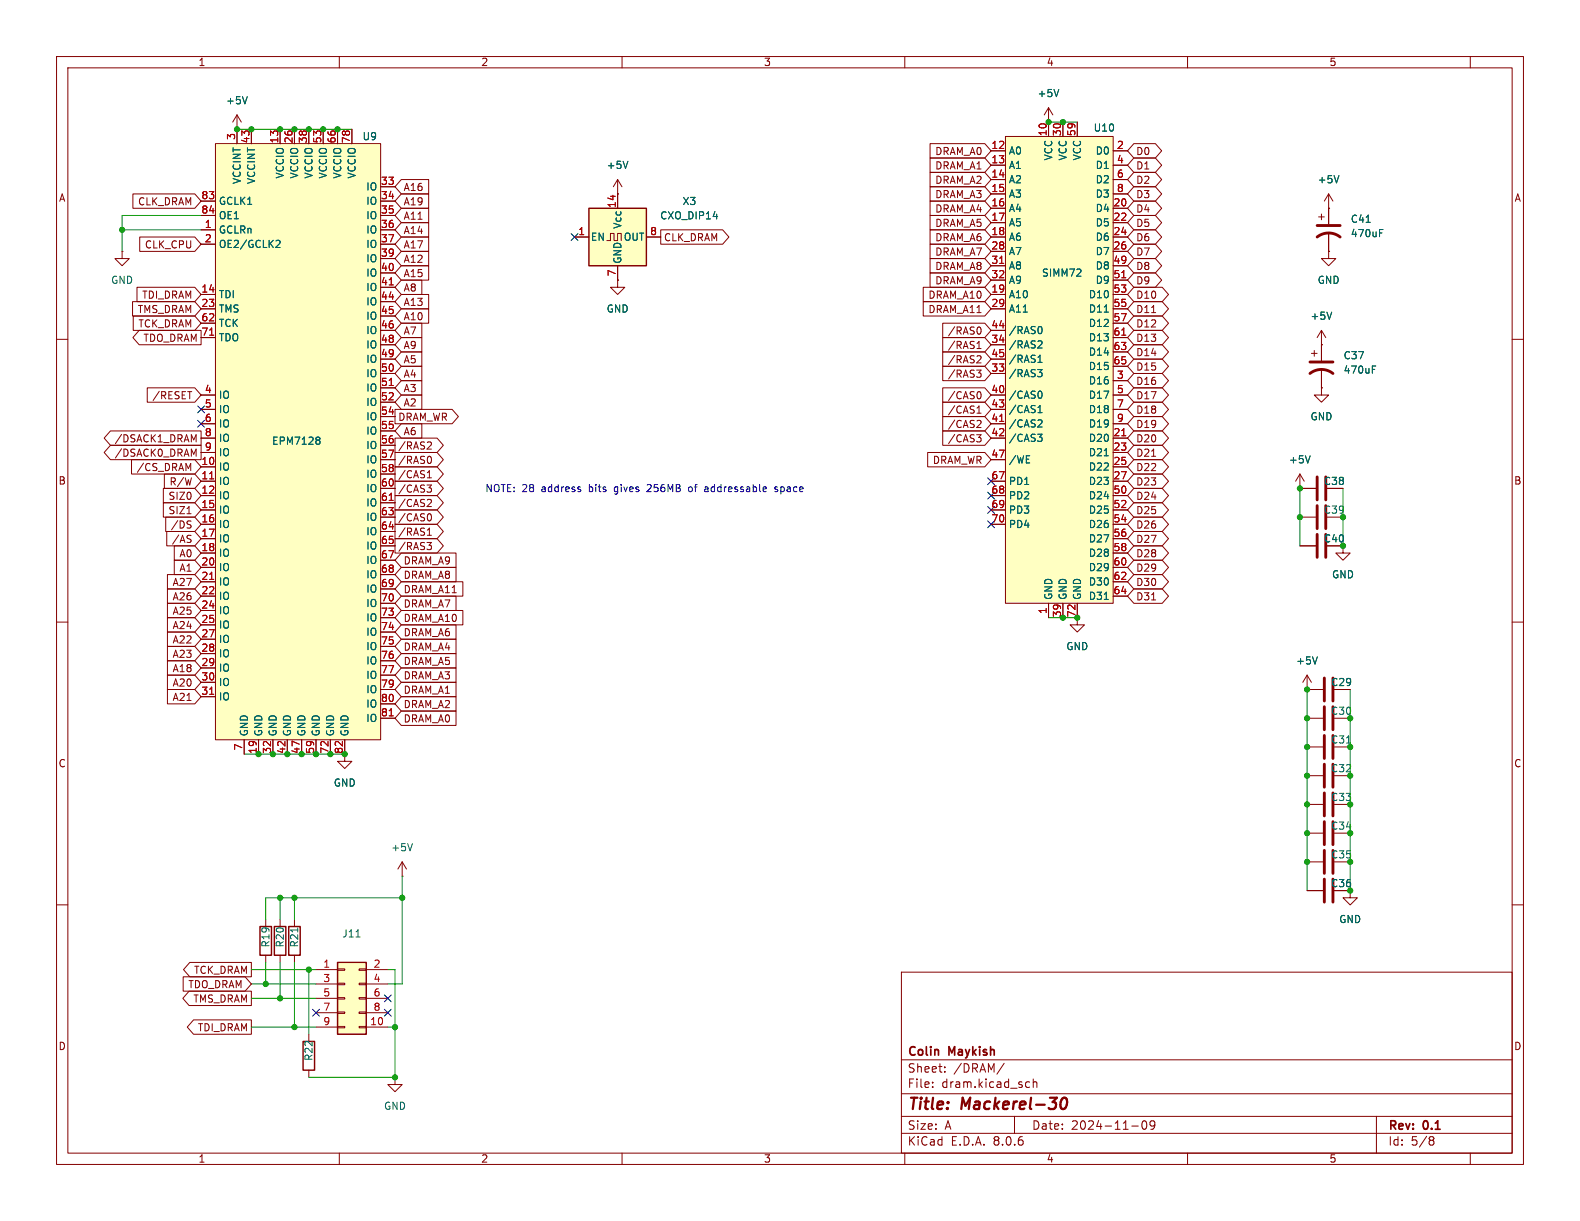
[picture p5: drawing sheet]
<svg xmlns="http://www.w3.org/2000/svg" width="279mm" height="216mm" viewBox="0 0 279 216" stroke-linecap="round" stroke-linejoin="round" font-family="sans-serif">
<g fill="none" stroke="#840000" stroke-width=".18">
<path d="M10 10h259.4v195.9h-259.4zM12 12h255.4v191.9h-255.4zM60 10v2M110 10v2M160 10v2M210 10v2M260 10v2M41.9 22.9h.1M41.9 20.3l-.8 1.3M41.9 20.3v2.6M41.9 20.3l.8 1.3M10 60h2"/>
<path d="M267.4 60h2M10 110h2M267.4 110h2M61 133.4v1.2h1.2l-1.2 1.3-1.3-1.3h1.3M10 160h2M231.1 147.3h2.8M231.1 142.2h2.8M267.4 160h2M47 162.6v1.2M47 168.9v1.3M49.5 162.6v1.2M49.5 168.9v1.3"/>
<path d="M159.4 171.9h108v32h-108zM54.6 182.9v1.3M54.6 189.2v1.3M159.4 197.4h108M159.4 193.4h108M159.4 187.4h108M164.9 192.1v.2M164.9 191.4v.1M167.1 189.4v.2M167.1 188.7v.1M177.6 188l-1.3 1.9M179.4 197.4v3"/>
<path d="M181.6 191.3l.5 .1M182.1 192.2l-.5 .1M182.7 191.4l.2-.1 .4 .1 .1 .9M182.7 190.8v1.5M200.1 199.1h1.2M202.1 198.3l.2-.1a.81 .81 0 0 1 .6 .6 .81 .81 0 0 1-.3 .8l-.2 .1a.81 .81 0 0 1-.3-1.4zM204.2 198.8l-.3 .3h-.3l-.2-.3 .1-.5 .4-.1 .2 .1a.99 .99 0 0 1-.3 1.4h-.3M243.4 197.4v6.5M60 203.9v2M110 203.9v2M159.4 200.4h108M160 203.9v2"/>
<path d="M210 203.9v2M253 201h.3l.3 .3-.3 .3M253 201.6h.3M253.3 201.6l.2 .2 .1 .4-.3 .3h-.3M260 203.9v2"/>
</g>
<path d="M187.8 194.3a.46 .46 0 0 1 .5-.2 .46 .46 0 0 1 .4 .4 1.15 1.15 0 0 1-.8 1.6l-.2-.1a1.54 1.54 0 0 1 .1-1.7z" fill="none" stroke="#840000" stroke-width=".4"/>
<path d="M234.2 140.2v4.1M234.2 145.3v4.1M235.7 140.2v4.1M235.7 145.3v4.1" fill="none" stroke="#840000" stroke-width=".51"/>
<path d="M46 163.8h2v5.1h-2zM48.5 163.8h2v5.1h-2zM53.6 184.2h2v5h-2z" fill="none" stroke="#840000" stroke-width=".25"/>
<path d="M43.7 17.1l-.4 1.3" fill="none" stroke="#006464" stroke-width=".18"/>
<path d="M59.7 170.2h5.1v12.7h-5.1z" fill="#ffffc2"/>
<g fill="none" stroke="#840000" stroke-width=".18">
<path d="M231.1 127h2.8M231.1 132.1h2.8M231.1 137.2h2.8M231.1 152.4h2.8M231.1 157.5h2.8M238.8 157.5v1.3h1.2l-1.2 1.2-1.3-1.2h1.3M52.1 162.6v1.2M52.1 168.9v1.3M55.9 171.5h3.8M55.9 174h3.8M55.9 176.5h3.8M55.9 179.1h3.8"/>
<path d="M59.7 178.9h1.3v.3h-1.3zM59.7 176.4h1.3v.3h-1.3zM59.7 173.9h1.3v.2h-1.3zM59.7 171.3h1.3v.3h-1.3zM63.5 178.9h1.3v.3h-1.3zM63.5 176.4h1.3v.3h-1.3zM63.5 173.9h1.3v.2h-1.3zM63.5 171.3h1.3v.3h-1.3zM64.8 171.5h3.8M64.8 174h3.8M64.8 176.5h3.8M64.8 179.1h3.8"/>
<path d="M55.9 181.6h3.8M59.7 181.5h1.3v.2h-1.3zM63.5 181.5h1.3v.2h-1.3zM64.8 181.6h3.8M69.8 190.5v1.3h1.3l-1.3 1.2-1.2-1.2h1.2M69.8 190.5h.1"/>
</g>
<path d="M51.1 163.8h2v5.1h-2zM59.7 170.2h5.1v12.7h-5.1z" fill="none" stroke="#840000" stroke-width=".25"/>
<path d="M238.1 131.4h.7M52.6 164.1v.7M63 165.7h.7" fill="none" stroke="#006464" stroke-width=".18"/>
<path d="M234.2 125v4M234.2 130v4.1M234.2 135.1v4.1M235.7 125v4M235.7 130v4.1M235.7 135.1v4.1M234.2 150.4v4M234.2 155.4v4.1M235.7 150.4v4M235.7 155.4v4.1" fill="none" stroke="#840000" stroke-width=".51"/>
<path d="M177.8 24.1h19v82.6h-19z" fill="#ffffc2"/>
<g fill="none" stroke="#840000" stroke-width=".18">
<path d="M175.3 26.7h2.5M175.3 29.2h2.5M175.3 31.8h2.5M175.3 34.3h2.5M175.3 36.8h2.5M175.3 39.4h2.5M177.8 24.1h19v82.6h-19zM185.4 21.6v2.5M188 21.6v2.5M190.5 21.6v2.5M196.8 26.7h2.6M196.8 29.2h2.6"/>
<path d="M196.8 31.8h2.6M196.8 34.3h2.6M196.8 36.8h2.6M196.8 39.4h2.6M233.2 38.4h1M233.7 37.8v1.1M234.9 36.8h.1M234.9 34.3v5.3M234.9 34.3l-.7 1.3M234.9 34.3l.8 1.3M21.6 44.5v1.2h1.3l-1.3 1.3-1.3-1.3h1.3M21.6 44.5h.1"/>
<path d="M109.2 49.5v1.3h1.3l-1.3 1.3-1.3-1.3h1.3M109.2 49.5h.1M175.3 41.9h2.5M175.3 52.1h2.5M175.3 44.5h2.5M175.3 54.6h2.5M175.3 47h2.5M175.3 49.5h2.5M175.3 58.4h2.5M196.8 41.9h2.6M196.8 52.1h2.6M196.8 44.5h2.6"/>
<path d="M196.8 54.6h2.6M196.8 47h2.6M196.8 49.5h2.6M196.8 57.2h2.6M196.8 59.7h2.6M233.7 58.4v5.4M233.7 58.4l-.8 1.3M233.7 58.4l.7 1.3M234.9 44.5v1.2h1.3l-1.3 1.3-1.2-1.3h1.2M234.9 44.5h.1M234.9 41.1v3.4M175.3 77.5h2.5"/>
<path d="M175.3 66h2.5M175.3 61h2.5M175.3 69.9h2.5M175.3 74.9h2.5M175.3 72.4h2.5M175.3 63.5h2.5M196.8 77.5h2.6M196.8 67.3h2.6M196.8 69.9h2.6M196.8 74.9h2.6M196.8 72.4h2.6M196.8 62.2h2.6"/>
<path d="M196.8 64.8h2.6M231.9 62.5h1M232.4 62v1M233.7 61h.1M233.7 68.6v1.3h1.2l-1.2 1.2-1.3-1.2h1.3M233.7 68.6h.1M233.7 65.3v3.3M175.3 85.1h2.5M175.3 81.3h2.5M175.3 87.6h2.5M175.3 90.2h2.5M175.3 92.7h2.5"/>
<path d="M196.8 80h2.6M196.8 82.6h2.6M196.8 85.1h2.6M196.8 87.6h2.6M196.8 90.2h2.6M196.8 92.7h2.6M196.8 95.3h2.6M196.8 97.8h2.6M229.9 86.4h.1M229.9 83.8l-.8 1.3M229.9 83.8v2.6M229.9 83.8l.7 1.3"/>
<path d="M229.9 91.4h2.8M229.9 86.4h2.8M229.9 96.5h2.8M237.5 96.5v1.3h1.3l-1.3 1.3-1.3-1.3h1.3M185.4 106.7v2.5M188 106.7v2.5M190.5 106.7v3.8h1.3l-1.3 1.3-1.3-1.3h1.3M196.8 100.3h2.6M196.8 102.9h2.6M196.8 105.4h2.6M231.1 119.4l-.7 1.3M231.1 119.4v2.5"/>
<path d="M231.1 119.4l.8 1.3M231.1 121.9h.1M231.1 121.9h2.8M71.1 154.9h.1M71.1 152.4l-.7 1.3M71.1 152.4v2.5M71.1 152.4l.8 1.3"/>
</g>
<path d="M176.8 46.6h.7M198.4 49.1h.7M198.4 59.3h.7M176.8 74.5h.7M198.4 77.1h.7" fill="none" stroke="#a90000" stroke-width=".18"/>
<g fill="none" stroke="#006464" stroke-width=".18">
<path d="M236.8 31.1l-.5 1.2M241.6 39.3h.7M183.9 57.7a.68 .68 0 0 1 .4 .7 .68 .68 0 0 1-.4 .6M195.3 55.2h.7M235.5 55.2l-.4 1.3M244 41.2h.4M244 40.6h.6M183.5 65.3h.8l-.4 .5 .3 .2 .1 .4-.3 .2h-.3M183.5 76.8h.8l-.4 .5 .3 .1 .1 .4-.3 .2h-.3M183.5 73h.8M183.5 64.1h.8M183.7 63.1l.2-.3v1.3"/>
<path d="M183.7 72l.2-.3v1.3M183.7 60.3h.5l.1 .3-.8 .9h.8M183.7 74.2l.5 .1 .1 .3-.8 .9h.8M183.9 69.2a.68 .68 0 0 1 .4 .6 .68 .68 0 0 1-.4 .6M242.7 65.3h.4M242.7 64.7h.6M195.3 80.6h.7M231.7 80.6l-.4 1.3M195.3 106h.7M233 116.1l-.5 1.3M72.9 149.2l-.4 1.2"/>
</g>
<path d="M232.9 39.9h4.1M232.9 41.9a3.3 3.3 0 0 1 4.1 0M231.6 66a3.3 3.3 0 0 1 4.1 0M231.6 64h4.1M232.9 84.3v4.1M232.9 89.4v4.1M232.9 94.5v4.1M234.4 84.3v4.1M234.4 89.4v4.1M234.4 94.5v4.1M234.2 119.9v4.1M235.7 119.9v4.1" fill="none" stroke="#840000" stroke-width=".51"/>
<path d="M38.1 25.4h29.2v105.4h-29.2z" fill="#ffffc2"/>
<g fill="none" stroke="#840000" stroke-width=".18">
<path d="M185.4 19.1l-.7 1.2M185.4 19.1v2.5M185.4 19.1l.8 1.2M35.6 35.6h2.5M35.6 38.1h2.5M38.1 25.4h29.2v105.4h-29.2zM41.9 22.9v2.5M44.4 22.9v2.5M49.5 22.9v2.5M52.1 22.9v2.5M54.6 22.9v2.5M57.1 22.9v2.5"/>
<path d="M59.7 22.9v2.5M62.2 22.9v2.5M67.3 33h2.5M67.3 35.6h2.5M67.3 38.1h2.5M109.2 34.3h.1M109.2 31.8l-.7 1.2M109.2 31.8v2.5M109.2 31.8l.8 1.2M185.4 21.6h.1M35.6 40.6h2.5M35.6 52.1h2.5"/>
<path d="M35.6 43.2h2.5M35.6 54.6h2.5M35.6 57.2h2.5M35.6 59.7h2.5M67.3 40.6h2.5M67.3 43.2h2.5M67.3 45.7h2.5M67.3 48.3h2.5M67.3 50.8h2.5M67.3 53.3h2.5M67.3 55.9h2.5M67.3 58.4h2.5"/>
<path d="M35.6 69.9h2.5M35.6 72.4h2.5M35.6 74.9h2.5M35.6 77.5h2.5M67.3 61h2.5M67.3 63.5h2.5M67.3 66h2.5M67.3 68.6h2.5M67.3 71.1h2.5M67.3 73.7h2.5M67.3 76.2h2.5M67.3 78.7h2.5"/>
<path d="M35.6 82.6h2.5M35.6 85.1h2.5M35.6 87.6h2.5M35.6 90.2h2.5M35.6 92.7h2.5M35.6 95.3h2.5M35.6 97.8h2.5M35.6 80h2.5M67.3 81.3h2.5M67.3 83.8h2.5M67.3 86.4h2.5M67.3 88.9h2.5"/>
<path d="M67.3 91.4h2.5M67.3 94h2.5M67.3 96.5h2.5M67.3 99.1h2.5M35.6 100.3h2.5M35.6 102.9h2.5M35.6 105.4h2.5M35.6 108h2.5M35.6 110.5h2.5M35.6 113h2.5M35.6 115.6h2.5M35.6 118.1h2.5"/>
<path d="M67.3 101.6h2.5M67.3 104.1h2.5M67.3 106.7h2.5M67.3 109.2h2.5M67.3 111.8h2.5M67.3 114.3h2.5M67.3 116.8h2.5M67.3 119.4h2.5M35.6 120.7h2.5M35.6 123.2h2.5M43.2 130.8v2.6M45.7 130.8v2.6"/>
<path d="M48.3 130.8v2.6M50.8 130.8v2.6M53.3 130.8v2.6M55.9 130.8v2.6M58.4 130.8v2.6M61 130.8v2.6M67.3 121.9h2.5M67.3 124.5h2.5M67.3 127h2.5"/>
</g>
<path d="M37.1 59.3h.7M68.8 50.4h.7M68.8 68.2h.7M37.1 84.7h.7M68.8 88.5h.7M37.1 102.5h.7M37.1 122.8h.7M68.8 126.6h.7" fill="none" stroke="#a90000" stroke-width=".18"/>
<path d="M187.2 15.8l-.4 1.3M111 28.5l-.4 1.3M48.9 42.6l.4-.1 .2 .4-.8 .9h.8M56.1 77.3h.2l.3 .2-.3 .3M56.1 77.8h.2M56.3 77.8l.3 .3v.2l-.1 .2-.4 .1" fill="none" stroke="#006464" stroke-width=".18"/>
<path d="M104.1 36.8h10.2v10.2h-10.2z" fill="#ffffc2"/>
<path d="M104.1 36.8h10.2v10.2h-10.2z" fill="none" stroke="#840000" stroke-width=".25"/>
<g fill="none" stroke="#840000" stroke-width=".18">
<path d="M23.5 34.3h10.9l1.2 1.3-1.2 1.2h-10.9zM35.6 35.6h2.5M35.6 38.1h2.5M41.9 22.9h.1M41.9 22.9v2.5M44.4 22.9v2.5M49.5 22.9v2.5M52.1 22.9v2.5M54.6 22.9v2.5M57.1 22.9v2.5M59.7 22.9v2.5M62.2 22.9v2.5"/>
<path d="M67.3 33h2.5M67.3 35.6h2.5M67.3 38.1h2.5M71 31.7h4.8v2.6h-4.8l-1.2-1.3zM71 36.8h4.8v2.6h-4.8l-1.2-1.3zM71 39.4h4.8v2.5h-4.8l-1.2-1.3zM71 34.3h4.8v2.5h-4.8l-1.2-1.2zM109.2 34.3h.1M109.2 34.3v2.5M164.5 25.4h9.6l1.2 1.3-1.2 1.2h-9.6zM164.5 27.9h9.6l1.2 1.3-1.2 1.3h-9.6zM164.5 33h9.6l1.2 1.3-1.2 1.3h-9.6z"/>
<path d="M164.5 30.5h9.6l1.2 1.3-1.2 1.2h-9.6zM164.5 35.6h9.6l1.2 1.2-1.2 1.3h-9.6zM164.5 38.1h9.6l1.2 1.3-1.2 1.2h-9.6zM175.3 26.7h2.5M175.3 29.2h2.5M175.3 31.8h2.5M175.3 34.3h2.5M175.3 36.8h2.5M175.3 39.4h2.5M185.4 21.6h.1M185.4 21.6v2.5M188 21.6v2.5"/>
<path d="M190.5 21.6v2.5M196.8 26.7h2.6M196.8 29.2h2.6M196.8 31.8h2.6M196.8 34.3h2.6M196.8 36.8h2.6M196.8 39.4h2.6M200.5 38.1h3.8l1.1 1.3-1.1 1.2h-3.8l-1.1-1.2zM200.5 25.4h3.8l1.1 1.3-1.1 1.2h-3.8l-1.1-1.2zM200.5 30.5h3.8l1.1 1.3-1.1 1.2h-3.8l-1.1-1.2zM200.5 27.9h3.8l1.1 1.3-1.1 1.3h-3.8l-1.1-1.3zM200.5 33h3.8l1.1 1.3-1.1 1.3h-3.8l-1.1-1.3z"/>
<path d="M200.5 35.6h3.8l1.1 1.2-1.1 1.3h-3.8l-1.1-1.3zM234.9 36.8h.1M234.9 36.8v2.8M23.4 53.3h11l1.2 1.3-1.2 1.3h-11zM23.6 55.9h10.8l1.2 1.3-1.2 1.2h-10.8zM24.2 50.8h10.2l1.2 1.3-1.2 1.2h-10.2zM24.6 58.4h11v2.6h-11l-1.1-1.3zM24.7 41.9h9.7l1.2 1.3-1.2 1.3h-9.7zM35.6 52.1h2.5M35.6 54.6h2.5M35.6 57.2h2.5M35.6 59.7h2.5"/>
<path d="M35.6 40.6h2.5M35.6 43.2h2.5M67.3 58.4h2.5M67.3 40.6h2.5M67.3 43.2h2.5M67.3 45.7h2.5M67.3 48.3h2.5M67.3 50.8h2.5M67.3 53.3h2.5M67.3 55.9h2.5M71 41.9h4.8v2.6h-4.8l-1.2-1.3zM71 44.4h4.8v2.6h-4.8l-1.2-1.3z"/>
<path d="M71 57.1h3.6v2.6h-3.6l-1.2-1.3zM71 47h4.8v2.5h-4.8l-1.2-1.2zM71 52.1h4.8v2.5h-4.8l-1.2-1.3zM71 54.6h4.8v2.6h-4.8l-1.2-1.3zM71 49.5h3.6v2.6h-3.6l-1.2-1.3zM71 59.7h3.6v2.5h-3.6l-1.2-1.2zM101.6 41.9h2.5M107.3 42.5h.6v-1.2h.7v1.2h.6v-1.2h.7v1.2M109.2 49.5h.1M109.2 47v2.5M114.3 41.9h2.5M116.8 40.6h11l1.1 1.3-1.1 1.3h-11z"/>
<path d="M163.3 53.3h10.8l1.2 1.3-1.2 1.3h-10.8zM163.3 50.8h10.8l1.2 1.3-1.2 1.2h-10.8zM164.5 45.7h9.6l1.2 1.3-1.2 1.3h-9.6zM164.5 43.2h9.6l1.2 1.3-1.2 1.2h-9.6zM164.5 48.3h9.6l1.2 1.2-1.2 1.3h-9.6zM164.5 40.6h9.6l1.2 1.3-1.2 1.3h-9.6zM166.7 59.7h7.4l1.2 1.3-1.2 1.2h-7.4zM166.7 57.1h7.4l1.2 1.3-1.2 1.3h-7.4zM173.1 57.8a.68 .68 0 0 1 .4 .7 .68 .68 0 0 1-.4 .6M175.3 41.9h2.5M175.3 52.1h2.5M175.3 44.5h2.5"/>
<path d="M175.3 54.6h2.5M175.3 47h2.5M175.3 49.5h2.5M175.3 58.4h2.5M196.8 41.9h2.6M196.8 52.1h2.6M196.8 44.5h2.6M196.8 54.6h2.6M196.8 47h2.6M196.8 49.5h2.6M196.8 57.2h2.6M196.8 59.7h2.6"/>
<path d="M200.5 40.6h3.8l1.1 1.3-1.1 1.3h-3.8l-1.1-1.3zM200.5 43.2h3.8l1.1 1.3-1.1 1.2h-3.8l-1.1-1.2zM200.5 45.7h3.8l1.1 1.3-1.1 1.3h-3.8l-1.1-1.3zM200.5 50.8h5l1.1 1.3-1.1 1.2h-5l-1.1-1.2zM200.5 53.3h5l1.1 1.3-1.1 1.3h-5l-1.1-1.3zM200.5 58.4h5l1.1 1.3-1.1 1.3h-5l-1.1-1.3zM200.5 55.9h5l1.1 1.3-1.1 1.2h-5l-1.1-1.2zM200.5 48.3h3.8l1.1 1.2-1.1 1.3h-3.8l-1.1-1.3zM203.6 55.3h.8M234.9 44.5h.1M234.9 41.1v3.4M19.5 76.2h16.1v2.5h-16.1l-1.1-1.2z"/>
<path d="M19.5 78.7h16.1v2.6h-16.1l-1.1-1.3zM26 68.6h8.4l1.2 1.3-1.2 1.2h-8.4zM33.2 69.3h.7M34.3 77.8l.4-.9v1.2M35.6 77.5h2.5M35.6 69.9h2.5M35.6 74.9h2.5M35.6 72.4h2.5M67.3 66h2.5M67.3 61h2.5M67.3 63.5h2.5M67.3 68.6h2.5"/>
<path d="M67.3 71.1h2.5M67.3 73.7h2.5M67.3 76.2h2.5M67.3 78.7h2.5M69.8 77.5h7.5l1.1 1.2-1.1 1.3h-7.5zM69.8 72.4h10.2l1.1 1.3-1.1 1.2h-10.2zM71 64.8h3.6v2.5h-3.6l-1.2-1.3zM71 67.3h3.6v2.6h-3.6l-1.2-1.3zM71 69.8h3.6v2.6h-3.6l-1.2-1.3zM71 62.2h3.6v2.6h-3.6l-1.2-1.3zM71 74.9h3.6v2.6h-3.6l-1.2-1.3zM75.7 78.1l.5 .1 .1 .3-.8 .9h.8"/>
<path d="M166.7 62.2h7.4l1.2 1.3-1.2 1.3h-7.4zM166.7 71.1h7.4l1.2 1.3-1.2 1.3h-7.4zM166.7 73.7h7.4l1.2 1.2-1.2 1.3h-7.4zM166.7 68.6h7.4l1.2 1.3-1.2 1.2h-7.4zM166.7 64.8h7.4l1.2 1.2-1.2 1.3h-7.4zM166.7 76.2h7.4l1.2 1.3-1.2 1.2h-7.4zM172.7 76.9h.8l-.4 .5 .3 .1 .1 .4-.3 .2h-.3M172.7 65.4h.8l-.4 .5 .3 .1 .1 .5-.3 .2h-.3M172.8 61.6h.7M172.8 73.1h.7M172.9 60.7l.2-.3v1.2M172.9 72.1l.2-.3v1.3"/>
<path d="M172.9 62.9l.5 .1 .1 .3-.8 .9h.8M172.9 74.3l.5 .1 .1 .3-.8 .9h.8M173.1 69.3a.68 .68 0 0 1 .4 .6 .68 .68 0 0 1-.4 .6M175.3 77.5h2.5M175.3 66h2.5M175.3 61h2.5M175.3 69.9h2.5M175.3 74.9h2.5M175.3 72.4h2.5M175.3 63.5h2.5M196.8 77.5h2.6M196.8 67.3h2.6"/>
<path d="M196.8 69.9h2.6M196.8 74.9h2.6M196.8 72.4h2.6M196.8 62.2h2.6M196.8 64.8h2.6M200.5 78.7h5l1.1 1.3-1.1 1.3h-5l-1.1-1.3zM200.5 71.1h5l1.1 1.3-1.1 1.3h-5l-1.1-1.3zM200.5 66h5l1.1 1.3-1.1 1.3h-5l-1.1-1.3zM200.5 73.7h5l1.1 1.2-1.1 1.3h-5l-1.1-1.3zM200.5 76.2h5l1.1 1.3-1.1 1.2h-5l-1.1-1.2zM200.5 68.6h5l1.1 1.3-1.1 1.2h-5l-1.1-1.2zM200.5 63.5h5l1.1 1.3-1.1 1.2h-5l-1.1-1.2z"/>
<path d="M200.5 61h5l1.1 1.2-1.1 1.3h-5l-1.1-1.3zM233.7 61h.1M233.7 68.6h.1M233.7 61v2.8M233.7 65.3v3.3M23.3 81.3h11.1l1.2 1.3-1.2 1.2h-11.1zM28.9 86.4h5.5l1.2 1.2-1.2 1.3h-5.5zM28.9 88.9h5.5l1.2 1.3-1.2 1.2h-5.5zM29.1 83.8h5.3l1.2 1.3-1.2 1.3h-5.3zM29.3 91.4h5.1l1.2 1.3-1.2 1.3h-5.1zM29.5 94h4.9l1.2 1.3-1.2 1.2h-4.9zM30.8 99.1h3.6l1.2 1.2-1.2 1.3h-3.6z"/>
<path d="M30.8 96.5h3.6l1.2 1.3-1.2 1.3h-3.6zM33.1 90.8h.7M33.3 82.9l.4-.9v1.2M33.3 92.1l.5 .1M33.5 92.8l.3 .2-.3 .4M33.6 94.7h.2M33.7 95.4l.1 .2-.1 .3M34.3 80.3l.4-.9v1.3M35.6 80h2.5M35.6 82.6h2.5M35.6 85.1h2.5M35.6 87.6h2.5"/>
<path d="M35.6 90.2h2.5M35.6 92.7h2.5M35.6 95.3h2.5M35.6 97.8h2.5M67.3 81.3h2.5M67.3 96.5h2.5M67.3 86.4h2.5M67.3 83.8h2.5M67.3 88.9h2.5M67.3 91.4h2.5M67.3 94h2.5M67.3 99.1h2.5"/>
<path d="M69.8 82.5h7.5l1.1 1.3-1.1 1.3h-7.5zM69.8 80h7.5l1.1 1.3-1.1 1.3h-7.5zM69.8 85.1h7.5l1.1 1.3-1.1 1.2h-7.5zM69.8 95.2h7.5l1.1 1.3-1.1 1.3h-7.5zM69.8 87.6h7.5l1.1 1.3-1.1 1.3h-7.5zM69.8 92.7h7.5l1.1 1.3-1.1 1.3h-7.5zM69.8 90.2h7.5l1.1 1.2-1.1 1.3h-7.5zM71 97.8h9.6v2.5h-9.6l-1.2-1.2zM75.5 85.8h.8l-.4 .4 .3 .2 .1 .4-.2 .2h-.4M75.5 95.9h.8l-.4 .5 .3 .1 .1 .4-.2 .3h-.4M75.6 84.5h.7M75.6 94.7h.7"/>
<path d="M75.7 83.5l.2-.3v1.3M75.7 93.7l.2-.3v1.3M75.7 88.3l.5 .1 .1 .3-.8 .9h.8M75.9 80.7a.68 .68 0 0 1 .4 .6 .68 .68 0 0 1-.4 .7M75.9 90.8a.68 .68 0 0 1 .4 .7 .68 .68 0 0 1-.4 .6M164 80h10.1l1.2 1.3-1.2 1.3h-10.1zM175.3 85.1h2.5M175.3 81.3h2.5M175.3 87.6h2.5M175.3 90.2h2.5M175.3 92.7h2.5M196.8 80h2.6"/>
<path d="M196.8 82.6h2.6M196.8 85.1h2.6M196.8 87.6h2.6M196.8 90.2h2.6M196.8 92.7h2.6M196.8 95.3h2.6M196.8 97.8h2.6M200.5 86.4h5l1.1 1.2-1.1 1.3h-5l-1.1-1.3zM200.5 83.8h5l1.1 1.3-1.1 1.3h-5l-1.1-1.3zM200.5 81.3h5l1.1 1.3-1.1 1.2h-5l-1.1-1.2zM200.5 88.9h5l1.1 1.3-1.1 1.2h-5l-1.1-1.2zM200.5 96.5h5l1.1 1.3-1.1 1.3h-5l-1.1-1.3z"/>
<path d="M200.5 99.1h5l1.1 1.2-1.1 1.3h-5l-1.1-1.3zM200.5 91.4h5l1.1 1.3-1.1 1.3h-5l-1.1-1.3zM200.5 94h5l1.1 1.3-1.1 1.2h-5l-1.1-1.2zM203.6 80.7h.8M229.9 86.4h.1M229.9 96.5h2.8M229.9 86.4h2.8M29.6 119.4h4.8l1.2 1.3-1.2 1.2h-4.8zM29.6 116.8h4.8l1.2 1.3-1.2 1.3h-4.8zM29.6 109.2h4.8l1.2 1.3-1.2 1.3h-4.8zM29.6 106.7h4.8l1.2 1.3-1.2 1.2h-4.8zM29.6 101.6h4.8l1.2 1.3-1.2 1.2h-4.8z"/>
<path d="M29.6 111.8h4.8l1.2 1.2-1.2 1.3h-4.8zM29.6 104.1h4.8l1.2 1.3-1.2 1.3h-4.8zM29.6 114.3h4.8l1.2 1.3-1.2 1.2h-4.8zM35.6 100.3h2.5M35.6 102.9h2.5M35.6 105.4h2.5M35.6 108h2.5M35.6 110.5h2.5M35.6 113h2.5M35.6 115.6h2.5M35.6 118.1h2.5M67.3 101.6h2.5"/>
<path d="M67.3 104.1h2.5M67.3 106.7h2.5M67.3 109.2h2.5M67.3 111.8h2.5M67.3 114.3h2.5M67.3 116.8h2.5M67.3 119.4h2.5M71 110.5h9.6v2.5h-9.6l-1.2-1.2zM71 118.1h9.6v2.6h-9.6l-1.2-1.3zM71 105.4h9.6v2.6h-9.6l-1.2-1.3zM71 113h9.6v2.6h-9.6l-1.2-1.3zM71 115.6h9.6v2.5h-9.6l-1.2-1.3z"/>
<path d="M71 100.3h9.6v2.6h-9.6l-1.2-1.3zM71 107.9h10.9v2.6h-10.9l-1.2-1.3zM71 102.9h10.9v2.5h-10.9l-1.2-1.3zM185.4 106.7v2.5M188 106.7v2.5M190.5 106.7v2.5M196.8 100.3h2.6M196.8 102.9h2.6M196.8 105.4h2.6M200.5 101.6h5l1.1 1.3-1.1 1.2h-5l-1.1-1.2zM200.5 104.1h5l1.1 1.3-1.1 1.3h-5l-1.1-1.3zM203.6 106.1h.8"/>
<path d="M29.6 121.9h4.8l1.2 1.3-1.2 1.3h-4.8zM35.6 120.7h2.5M35.6 123.2h2.5M43.2 130.8v2.6M45.7 130.8v2.6M48.3 130.8v2.6M50.8 130.8v2.6M53.3 130.8v2.6M55.9 130.8v2.6M58.4 130.8v2.6M61 130.8v2.6M67.3 121.9h2.5"/>
<path d="M67.3 124.5h2.5M67.3 127h2.5M71 125.7h9.6v2.6h-9.6l-1.2-1.3zM71 123.2h9.6v2.5h-9.6l-1.2-1.2zM71 120.6h9.6v2.6h-9.6l-1.2-1.3zM231.1 121.9h.1M231.1 121.9h2.8M231.1 157.5h2.8M32.4 172.7h10.9l1.1 1.3-1.1 1.3h-10.9zM33.4 175.3h11v2.5h-11l-1.1-1.3zM33.6 170.2h10.8v2.5h-10.8l-1.2-1.2zM34.2 180.3h10.2v2.6h-10.2l-1.1-1.3z"/>
</g>
<path d="M114.6 85.7l-.2 .1M115.1 86.2l-.7 .7h.8M122.2 86.1l-.3 .1-.1 .1v.5l.4 .1M124.7 86.9h.5M124.7 86.2h.4M125.2 86.4l-.5 .1M137.5 86.2l-.3-.1-.2 .2 .1 .2 .4 .1v.3h-.5" fill="none" stroke="#0000c2" stroke-width=".18"/>
<g fill="none" stroke="#009600" stroke-width=".18">
<path d="M35.6 38.1h-14v6.4M41.9 22.9h20.3M185.4 21.6h5.1M21.6 40.6h14M229.9 86.4v10.1M237.5 86.4v10.1M185.4 109.2h5.1M43.2 133.4h17.8M231.1 121.9v35.6M238.8 121.9v35.6M49.5 158.8v3.8M52.1 158.8v3.8"/>
<path d="M71.1 158.8h-24.1v3.8M71.1 154.9v19.1h-2.5M44.4 171.5h11.5M44.4 174h11.5M44.4 176.5h11.5M47 170.2v3.8M49.5 170.2v6.3M52.1 170.2v11.4M54.6 171.5v11.4M68.6 171.5h1.2v19h-15.2M44.4 181.6h11.5M68.6 181.6h1.2"/>
</g>
<g fill="none" stroke="#000084" stroke-width=".18">
<path d="M101 41.3l1.2 1.2M102.2 41.3l-1.2 1.2M35 74.3l1.2 1.2M35 71.8l1.2 1.2M36.2 74.3l-1.2 1.2M36.2 71.8l-1.2 1.2M174.7 84.5l1.2 1.2M174.7 89.6l1.2 1.2M174.7 92.1l1.2 1.2M174.7 87l1.2 1.2M175.9 84.5l-1.2 1.2M175.9 89.6l-1.2 1.2"/>
<path d="M175.9 92.1l-1.2 1.2M175.9 87l-1.2 1.2M55.3 178.5l1.2 1.2M56.5 178.5l-1.2 1.2M68 178.5l1.2 1.2M68 175.9l1.2 1.2M69.2 178.5l-1.2 1.2M69.2 175.9l-1.2 1.2"/>
</g>
<g fill="none" stroke="#006464" stroke-width=".18">
<path d="M43.7 17.1l-.4 1.3M187.2 15.8l-.4 1.3M111 28.5l-.4 1.3M236.8 31.1l-.5 1.2M241.6 39.3h.7M48.9 42.6l.4-.1 .2 .4-.8 .9h.8M183.9 57.7a.68 .68 0 0 1 .4 .7 .68 .68 0 0 1-.4 .6M195.3 55.2h.7M235.5 55.2l-.4 1.3M244 41.2h.4M244 40.6h.6M56.1 77.3h.2l.3 .2-.3 .3"/>
<path d="M56.1 77.8h.2M56.3 77.8l.3 .3v.2l-.1 .2-.4 .1M183.5 65.3h.8l-.4 .5 .3 .2 .1 .4-.3 .2h-.3M183.5 76.8h.8l-.4 .5 .3 .1 .1 .4-.3 .2h-.3M183.5 73h.8M183.5 64.1h.8M183.7 63.1l.2-.3v1.3M183.7 72l.2-.3v1.3M183.7 60.3h.5l.1 .3-.8 .9h.8M183.7 74.2l.5 .1 .1 .3-.8 .9h.8M183.9 69.2a.68 .68 0 0 1 .4 .6 .68 .68 0 0 1-.4 .6M242.7 65.3h.4"/>
<path d="M242.7 64.7h.6M195.3 80.6h.7M231.7 80.6l-.4 1.3M195.3 106h.7M233 116.1l-.5 1.3"/>
</g>
<g fill="none" stroke="#a90000" stroke-width=".18">
<path d="M37.1 59.3h.7M68.8 50.4h.7M176.8 46.6h.7M198.4 49.1h.7M198.4 59.3h.7M68.8 68.2h.7M176.8 74.5h.7M198.4 77.1h.7M37.1 84.7h.7M68.8 88.5h.7M37.1 102.5h.7M37.1 122.8h.7"/>
<path d="M68.8 126.6h.7"/>
</g>
<g fill="#009600" stroke="#009600" stroke-width=".18">
<circle cx="185.4" cy="21.6" r=".46"/>
<circle cx="188" cy="21.6" r=".46"/>
<circle cx="231.1" cy="137.2" r=".46"/>
<circle cx="238.8" cy="137.2" r=".46"/>
<circle cx="231.1" cy="142.2" r=".46"/>
<circle cx="238.8" cy="152.4" r=".46"/>
<circle cx="238.8" cy="157.5" r=".46"/>
<circle cx="238.8" cy="132.1" r=".46"/>
<circle cx="231.1" cy="132.1" r=".46"/>
<circle cx="238.8" cy="147.3" r=".46"/>
<circle cx="231.1" cy="147.3" r=".46"/>
<circle cx="238.8" cy="142.2" r=".46"/>
<circle cx="71.1" cy="158.8" r=".46"/>
<circle cx="231.1" cy="152.4" r=".46"/>
<circle cx="69.8" cy="181.6" r=".46"/>
<circle cx="69.8" cy="190.5" r=".46"/>
<circle cx="52.1" cy="181.6" r=".46"/>
<circle cx="49.5" cy="176.5" r=".46"/>
<circle cx="47" cy="174" r=".46"/>
<circle cx="54.6" cy="171.5" r=".46"/>
<circle cx="231.1" cy="127" r=".46"/>
<circle cx="238.8" cy="127" r=".46"/>
<circle cx="231.1" cy="121.9" r=".46"/>
<circle cx="229.9" cy="91.4" r=".46"/>
<circle cx="229.9" cy="86.4" r=".46"/>
<circle cx="237.5" cy="91.4" r=".46"/>
<circle cx="237.5" cy="96.5" r=".46"/>
<circle cx="190.5" cy="109.2" r=".46"/>
<circle cx="188" cy="109.2" r=".46"/>
<circle cx="21.6" cy="40.6" r=".46"/>
<circle cx="54.6" cy="22.9" r=".46"/>
<circle cx="52.1" cy="22.9" r=".46"/>
<circle cx="49.5" cy="22.9" r=".46"/>
<circle cx="59.7" cy="22.9" r=".46"/>
<circle cx="57.1" cy="22.9" r=".46"/>
<circle cx="48.3" cy="133.4" r=".46"/>
<circle cx="45.7" cy="133.4" r=".46"/>
<circle cx="50.8" cy="133.4" r=".46"/>
<circle cx="53.3" cy="133.4" r=".46"/>
<circle cx="55.9" cy="133.4" r=".46"/>
<circle cx="49.5" cy="158.8" r=".46"/>
<circle cx="52.1" cy="158.8" r=".46"/>
<circle cx="61" cy="133.4" r=".46"/>
<circle cx="58.4" cy="133.4" r=".46"/>
<circle cx="44.4" cy="22.9" r=".46"/>
<circle cx="41.9" cy="22.9" r=".46"/>
</g>
<g font-size="2.8" fill="#840000">
<text x="160.4" y="196.8">Title:</text>
<text x="170.1" y="196.8">Mackerel-30</text>
</g>
<g font-size="2.1" fill="#840000">
<text x="160.4" y="189.9">Sheet:</text>
<text x="160.4" y="187.1">Colin</text>
<text x="167.9" y="187.1">Maykish</text>
<text x="168.6" y="189.9">/DRAM/</text>
<text x="160.4" y="192.6">File:</text>
<text x="166.5" y="192.6">dram.kicad_sch</text>
<text x="160.4" y="202.8">KiCad</text>
<text x="160.4" y="200">Size:</text>
<text x="167.1" y="200">A</text>
<text x="168.1" y="202.8">E.D.A.</text>
<text x="175.7" y="202.8">8.0.6</text>
<text x="182.4" y="200">Date:</text>
<text x="189.4" y="200">2024-11-09</text>
<text x="245.4" y="200.2">Rev:</text>
<text x="245.4" y="202.8">Id:</text>
<text x="249.5" y="202.8">5/8</text>
<text x="251.8" y="200.2">0.1</text>
</g>
<g font-size="1.8" fill="#840000">
<text x="35" y="11.9">1</text>
<text x="85" y="11.9">2</text>
<text x="135" y="11.9">3</text>
<text x="185" y="11.9">4</text>
<text x="235" y="11.9">5</text>
<text x="165.3" y="27.6">DRAM_A0</text>
<text x="200.8" y="27.6">D0</text>
<text x="10.3" y="35.9">A</text>
<text x="71.3" y="34">A16</text>
<text x="165.3" y="30.2">DRAM_A1</text>
<text x="165.3" y="35.2">DRAM_A3</text>
<text x="165.3" y="32.7">DRAM_A2</text>
<text x="200.8" y="32.7">D2</text>
<text x="200.8" y="30.2">D1</text>
<text x="200.8" y="35.2">D3</text>
<text x="267.7" y="35.9">A</text>
<text x="24.3" y="36.5">CLK_DRAM</text>
<text x="71.3" y="39.1">A11</text>
<text x="71.3" y="41.6">A14</text>
<text x="71.3" y="36.5">A19</text>
<text x="165.3" y="37.8">DRAM_A4</text>
<text x="165.3" y="40.3">DRAM_A5</text>
<text x="200.8" y="40.3">D5</text>
<text x="200.8" y="37.8">D4</text>
<text x="25.5" y="44.1">CLK_CPU</text>
<text x="71.3" y="44.1">A17</text>
<text x="71.3" y="46.7">A12</text>
<text x="117.3" y="42.9">CLK_DRAM</text>
<text x="165.3" y="47.9">DRAM_A8</text>
<text x="165.3" y="45.4">DRAM_A7</text>
<text x="165.3" y="42.9">DRAM_A6</text>
<text x="200.8" y="42.9">D6</text>
<text x="200.8" y="45.4">D7</text>
<text x="200.8" y="47.9">D8</text>
<text x="25" y="53">TDI_DRAM</text>
<text x="71.3" y="49.2">A15</text>
<text x="71.3" y="51.8">A8</text>
<text x="164.1" y="53">DRAM_A10</text>
<text x="165.3" y="50.5">DRAM_A9</text>
<text x="200.8" y="53">D10</text>
<text x="200.8" y="50.5">D9</text>
<text x="24.3" y="55.6">TMS_DRAM</text>
<text x="24.4" y="58.1">TCK_DRAM</text>
<text x="71.3" y="59.4">A7</text>
<text x="71.3" y="54.3">A13</text>
<text x="71.3" y="56.8">A10</text>
<text x="164.1" y="55.6">DRAM_A11</text>
<text x="167.5" y="59.4">/RAS0</text>
<text x="200.8" y="55.6">D11</text>
<text x="200.8" y="58.1">D12</text>
<text x="25.3" y="60.6">TDO_DRAM</text>
<text x="71.3" y="61.9">A9</text>
<text x="71.3" y="64.5">A5</text>
<text x="167.5" y="61.9">/RAS1</text>
<text x="167.5" y="64.5">/RAS2</text>
<text x="200.8" y="65.7">D15</text>
<text x="200.8" y="60.6">D13</text>
<text x="200.8" y="63.2">D14</text>
<text x="26.9" y="70.8">/RESET</text>
<text x="71.3" y="67">A4</text>
<text x="71.3" y="69.5">A3</text>
<text x="167.5" y="70.8">/CAS0</text>
<text x="167.5" y="67">/RAS3</text>
<text x="200.8" y="68.3">D16</text>
<text x="200.8" y="70.8">D17</text>
<text x="70.3" y="74.6">DRAM_WR</text>
<text x="71.3" y="72.1">A2</text>
<text x="71.3" y="77.2">A6</text>
<text x="167.5" y="73.3">/CAS1</text>
<text x="167.5" y="75.9">/CAS2</text>
<text x="200.8" y="73.3">D18</text>
<text x="200.8" y="75.9">D19</text>
<text x="20.2" y="78.4">/DSACK1_DRAM</text>
<text x="20.2" y="81">/DSACK0_DRAM</text>
<text x="24.1" y="83.5">/CS_DRAM</text>
<text x="70.3" y="79.7">/RAS2</text>
<text x="70.3" y="82.2">/RAS0</text>
<text x="164.9" y="82.2">DRAM_WR</text>
<text x="167.5" y="78.4">/CAS3</text>
<text x="200.8" y="83.5">D22</text>
<text x="200.8" y="81">D21</text>
<text x="200.8" y="78.4">D20</text>
<text x="10.3" y="85.9">B</text>
<text x="29.7" y="88.6">SIZ0</text>
<text x="29.9" y="86">R/W</text>
<text x="70.3" y="84.8">/CAS1</text>
<text x="70.3" y="87.3">/CAS3</text>
<text x="70.3" y="89.9">/CAS2</text>
<text x="200.8" y="88.6">D24</text>
<text x="200.8" y="86">D23</text>
<text x="234" y="86">C38</text>
<text x="267.7" y="85.9">B</text>
<text x="29.7" y="91.1">SIZ1</text>
<text x="30.1" y="93.7">/DS</text>
<text x="70.3" y="94.9">/RAS1</text>
<text x="70.3" y="92.4">/CAS0</text>
<text x="200.8" y="91.1">D25</text>
<text x="200.8" y="93.7">D26</text>
<text x="30.3" y="96.2">/AS</text>
<text x="31.6" y="101.3">A1</text>
<text x="31.6" y="98.7">A0</text>
<text x="70.3" y="97.5">/RAS3</text>
<text x="71.3" y="100">DRAM_A9</text>
<text x="200.8" y="98.7">D28</text>
<text x="200.8" y="101.3">D29</text>
<text x="200.8" y="96.2">D27</text>
<text x="234" y="96.1">C40</text>
<text x="30.4" y="103.8">A27</text>
<text x="30.4" y="106.4">A26</text>
<text x="71.3" y="107.6">DRAM_A7</text>
<text x="71.3" y="102.6">DRAM_A8</text>
<text x="71.3" y="105.1">DRAM_A11</text>
<text x="200.8" y="103.8">D30</text>
<text x="200.8" y="106.4">D31</text>
<text x="30.4" y="111.4">A24</text>
<text x="30.4" y="108.9">A25</text>
<text x="30.4" y="114">A22</text>
<text x="71.3" y="112.7">DRAM_A6</text>
<text x="71.3" y="110.2">DRAM_A10</text>
<text x="190.2" y="109.3" transform="rotate(-90 190.2 109.3)">72</text>
<text x="30.4" y="119.1">A18</text>
<text x="30.4" y="116.5">A23</text>
<text x="71.3" y="115.3">DRAM_A4</text>
<text x="71.3" y="117.8">DRAM_A5</text>
<text x="30.4" y="121.6">A20</text>
<text x="30.4" y="124.1">A21</text>
<text x="71.3" y="125.4">DRAM_A2</text>
<text x="71.3" y="120.3">DRAM_A3</text>
<text x="71.3" y="122.9">DRAM_A1</text>
<text x="235.3" y="121.5">C29</text>
<text x="71.3" y="128">DRAM_A0</text>
<text x="10.3" y="135.9">C</text>
<text x="267.7" y="135.9">C</text>
<text x="235.3" y="157.1">C36</text>
<text x="34.2" y="172.4">TCK_DRAM</text>
<text x="33.2" y="174.9">TDO_DRAM</text>
<text x="34.1" y="177.5">TMS_DRAM</text>
<text x="10.3" y="185.9">D</text>
<text x="34.9" y="182.6">TDI_DRAM</text>
<text x="267.7" y="185.9">D</text>
<text x="35" y="205.8">1</text>
<text x="85" y="205.8">2</text>
<text x="135" y="205.8">3</text>
<text x="185" y="205.8">4</text>
<text x="235" y="205.8">5</text>
</g>
<g font-size="1.8" fill="#006464">
<text x="183.4" y="17.4">+5V</text>
<text x="39.9" y="18.6">+5V</text>
<text x="193.3" y="23.5">U10</text>
<text x="64" y="25">U9</text>
<text x="178.3" y="27.5">A0</text>
<text x="186.3" y="28.5" transform="rotate(-90 186.3 28.5)">VCC</text>
<text x="188.8" y="28.5" transform="rotate(-90 188.8 28.5)">VCC</text>
<text x="191.4" y="28.5" transform="rotate(-90 191.4 28.5)">VCC</text>
<text x="193.7" y="27.5">D0</text>
<text x="42.8" y="32.6" transform="rotate(-90 42.8 32.6)">VCCINT</text>
<text x="45.3" y="32.6" transform="rotate(-90 45.3 32.6)">VCCINT</text>
<text x="50.4" y="31.7" transform="rotate(-90 50.4 31.7)">VCCIO</text>
<text x="52.9" y="31.7" transform="rotate(-90 52.9 31.7)">VCCIO</text>
<text x="55.5" y="31.7" transform="rotate(-90 55.5 31.7)">VCCIO</text>
<text x="58" y="31.7" transform="rotate(-90 58 31.7)">VCCIO</text>
<text x="60.6" y="31.7" transform="rotate(-90 60.6 31.7)">VCCIO</text>
<text x="63.1" y="31.7" transform="rotate(-90 63.1 31.7)">VCCIO</text>
<text x="64.7" y="33.9">IO</text>
<text x="107.2" y="30.1">+5V</text>
<text x="178.3" y="30.1">A1</text>
<text x="178.3" y="32.6">A2</text>
<text x="178.3" y="35.2">A3</text>
<text x="193.7" y="30.1">D1</text>
<text x="193.7" y="32.6">D2</text>
<text x="193.7" y="35.2">D3</text>
<text x="232.9" y="32.6">+5V</text>
<text x="38.6" y="41.5">GCLRn</text>
<text x="38.6" y="36.4">GCLK1</text>
<text x="38.6" y="39">OE1</text>
<text x="64.7" y="36.4">IO</text>
<text x="64.7" y="39">IO</text>
<text x="64.7" y="41.5">IO</text>
<text x="110.1" y="40.6" transform="rotate(-90 110.1 40.6)">Vcc</text>
<text x="116.6" y="39">CXO_DIP14</text>
<text x="120.6" y="36.5">X3</text>
<text x="178.3" y="37.7">A4</text>
<text x="178.3" y="40.2">A5</text>
<text x="193.7" y="37.7">D4</text>
<text x="193.7" y="40.2">D5</text>
<text x="238.8" y="39.6">C41</text>
<text x="38.6" y="44">OE2/GCLK2</text>
<text x="64.7" y="44">IO</text>
<text x="64.7" y="46.6">IO</text>
<text x="104.4" y="42.8">EN</text>
<text x="110.1" y="46.7" transform="rotate(-90 110.1 46.7)">GND</text>
<text x="110.2" y="42.8">OUT</text>
<text x="178.3" y="42.8">A6</text>
<text x="178.3" y="45.3">A7</text>
<text x="178.3" y="47.9">A8</text>
<text x="193.7" y="42.8">D6</text>
<text x="193.7" y="45.3">D7</text>
<text x="193.7" y="47.9">D8</text>
<text x="238.8" y="42.1">470uF</text>
<text x="19.6" y="50.4">GND</text>
<text x="38.6" y="52.9">TDI</text>
<text x="64.7" y="49.1">IO</text>
<text x="64.7" y="51.7">IO</text>
<text x="178.3" y="52.9">A10</text>
<text x="178.3" y="50.4">A9</text>
<text x="184.2" y="49.1">SIMM72</text>
<text x="192.4" y="52.9">D10</text>
<text x="193.7" y="50.4">D9</text>
<text x="232.9" y="50.4">GND</text>
<text x="38.6" y="55.5">TMS</text>
<text x="38.6" y="58">TCK</text>
<text x="64.7" y="54.2">IO</text>
<text x="64.7" y="56.7">IO</text>
<text x="64.7" y="59.3">IO</text>
<text x="107.2" y="55.5">GND</text>
<text x="178.3" y="55.5">A11</text>
<text x="178.3" y="59.3">/RAS0</text>
<text x="192.4" y="55.5">D11</text>
<text x="192.4" y="58">D12</text>
<text x="231.6" y="56.7">+5V</text>
<text x="38.6" y="60.6">TDO</text>
<text x="64.7" y="61.8">IO</text>
<text x="64.7" y="64.4">IO</text>
<text x="178.3" y="61.8">/RAS2</text>
<text x="178.3" y="64.4">/RAS1</text>
<text x="192.4" y="60.6">D13</text>
<text x="192.4" y="63.1">D14</text>
<text x="192.4" y="65.6">D15</text>
<text x="237.5" y="63.7">C37</text>
<text x="38.6" y="70.7">IO</text>
<text x="64.7" y="66.9">IO</text>
<text x="64.7" y="69.4">IO</text>
<text x="64.7" y="72">IO</text>
<text x="178.3" y="66.9">/RAS3</text>
<text x="178.3" y="70.7">/CAS0</text>
<text x="192.4" y="68.2">D16</text>
<text x="192.4" y="70.7">D17</text>
<text x="237.5" y="66.3">470uF</text>
<text x="38.6" y="73.3">IO</text>
<text x="38.6" y="75.8">IO</text>
<text x="64.7" y="74.5">IO</text>
<text x="64.7" y="77.1">IO</text>
<text x="178.3" y="75.8">/CAS2</text>
<text x="178.3" y="73.3">/CAS1</text>
<text x="192.4" y="73.3">D18</text>
<text x="192.4" y="75.8">D19</text>
<text x="231.6" y="74.5">GND</text>
<text x="38.6" y="83.4">IO</text>
<text x="38.6" y="78.3">IO</text>
<text x="38.6" y="80.9">IO</text>
<text x="48" y="78.8">EPM7128</text>
<text x="64.7" y="79.6">IO</text>
<text x="64.7" y="82.1">IO</text>
<text x="178.3" y="78.3">/CAS3</text>
<text x="178.3" y="82.1">/WE</text>
<text x="192.4" y="78.3">D20</text>
<text x="192.4" y="80.9">D21</text>
<text x="192.4" y="83.4">D22</text>
<text x="227.8" y="82.1">+5V</text>
<text x="38.6" y="86">IO</text>
<text x="38.6" y="88.5">IO</text>
<text x="64.7" y="84.7">IO</text>
<text x="64.7" y="87.2">IO</text>
<text x="64.7" y="89.8">IO</text>
<text x="178.3" y="86">PD1</text>
<text x="178.3" y="88.5">PD2</text>
<text x="192.4" y="86">D23</text>
<text x="192.4" y="88.5">D24</text>
<text x="38.6" y="91">IO</text>
<text x="38.6" y="93.6">IO</text>
<text x="64.7" y="92.3">IO</text>
<text x="64.7" y="94.8">IO</text>
<text x="178.3" y="91">PD3</text>
<text x="178.3" y="93.6">PD4</text>
<text x="192.4" y="91">D25</text>
<text x="192.4" y="93.6">D26</text>
<text x="234" y="91">C39</text>
<text x="38.6" y="96.1">IO</text>
<text x="38.6" y="98.7">IO</text>
<text x="38.6" y="101.2">IO</text>
<text x="64.7" y="97.4">IO</text>
<text x="64.7" y="99.9">IO</text>
<text x="192.4" y="96.1">D27</text>
<text x="192.4" y="98.7">D28</text>
<text x="192.4" y="101.2">D29</text>
<text x="38.6" y="103.7">IO</text>
<text x="38.6" y="106.3">IO</text>
<text x="64.7" y="102.5">IO</text>
<text x="64.7" y="105">IO</text>
<text x="64.7" y="107.5">IO</text>
<text x="186.3" y="106.2" transform="rotate(-90 186.3 106.2)">GND</text>
<text x="188.8" y="106.2" transform="rotate(-90 188.8 106.2)">GND</text>
<text x="191.4" y="106.2" transform="rotate(-90 191.4 106.2)">GND</text>
<text x="192.4" y="103.7">D30</text>
<text x="192.4" y="106.3">D31</text>
<text x="235.5" y="102.5">GND</text>
<text x="38.6" y="108.8">IO</text>
<text x="38.6" y="111.4">IO</text>
<text x="38.6" y="113.9">IO</text>
<text x="64.7" y="110.1">IO</text>
<text x="64.7" y="112.6">IO</text>
<text x="38.6" y="116.4">IO</text>
<text x="38.6" y="119">IO</text>
<text x="64.7" y="115.2">IO</text>
<text x="64.7" y="117.7">IO</text>
<text x="188.5" y="115.2">GND</text>
<text x="229.1" y="117.7">+5V</text>
<text x="38.6" y="121.5">IO</text>
<text x="38.6" y="124.1">IO</text>
<text x="64.7" y="120.2">IO</text>
<text x="64.7" y="122.8">IO</text>
<text x="64.7" y="125.3">IO</text>
<text x="44" y="130.3" transform="rotate(-90 44 130.3)">GND</text>
<text x="46.6" y="130.3" transform="rotate(-90 46.6 130.3)">GND</text>
<text x="49.1" y="130.3" transform="rotate(-90 49.1 130.3)">GND</text>
<text x="51.7" y="130.3" transform="rotate(-90 51.7 130.3)">GND</text>
<text x="54.2" y="130.3" transform="rotate(-90 54.2 130.3)">GND</text>
<text x="56.7" y="130.3" transform="rotate(-90 56.7 130.3)">GND</text>
<text x="59.3" y="130.3" transform="rotate(-90 59.3 130.3)">GND</text>
<text x="61.8" y="130.3" transform="rotate(-90 61.8 130.3)">GND</text>
<text x="64.7" y="127.9">IO</text>
<text x="235.3" y="126.6">C30</text>
<text x="235.3" y="131.7">C31</text>
<text x="235.3" y="136.8">C32</text>
<text x="58.9" y="139.3">GND</text>
<text x="235.3" y="141.8">C33</text>
<text x="235.3" y="146.9">C34</text>
<text x="69.1" y="150.7">+5V</text>
<text x="235.3" y="152">C35</text>
<text x="47.9" y="167.6" transform="rotate(-90 47.9 167.6)">R19</text>
<text x="50.4" y="167.6" transform="rotate(-90 50.4 167.6)">R20</text>
<text x="52.9" y="167.6" transform="rotate(-90 52.9 167.6)">R21</text>
<text x="60.4" y="166">J11</text>
<text x="236.7" y="163.4">GND</text>
<text x="55.5" y="187.7" transform="rotate(-90 55.5 187.7)">R22</text>
<text x="67.8" y="196.4">GND</text>
</g>
<g font-size="1.8" fill="#a90000">
<text x="41.7" y="24.8" transform="rotate(-90 41.7 24.8)">3</text>
<text x="44.2" y="25.4" transform="rotate(-90 44.2 25.4)">43</text>
<text x="49.3" y="25.4" transform="rotate(-90 49.3 25.4)">13</text>
<text x="51.8" y="25.4" transform="rotate(-90 51.8 25.4)">26</text>
<text x="54.4" y="25.4" transform="rotate(-90 54.4 25.4)">38</text>
<text x="56.9" y="25.4" transform="rotate(-90 56.9 25.4)">53</text>
<text x="59.4" y="25.4" transform="rotate(-90 59.4 25.4)">66</text>
<text x="62" y="25.4" transform="rotate(-90 62 25.4)">78</text>
<text x="175.2" y="26.4">12</text>
<text x="175.2" y="29">13</text>
<text x="185.2" y="24.2" transform="rotate(-90 185.2 24.2)">10</text>
<text x="187.7" y="24.2" transform="rotate(-90 187.7 24.2)">30</text>
<text x="190.2" y="24.2" transform="rotate(-90 190.2 24.2)">59</text>
<text x="197.4" y="26.4">2</text>
<text x="197.4" y="29">4</text>
<text x="35.5" y="35.3">83</text>
<text x="67.3" y="32.8">33</text>
<text x="67.3" y="35.3">34</text>
<text x="175.2" y="31.5">14</text>
<text x="175.2" y="34">15</text>
<text x="197.4" y="31.5">6</text>
<text x="197.4" y="34">8</text>
<text x="35.5" y="37.8">84</text>
<text x="36.1" y="40.4">1</text>
<text x="67.3" y="37.8">35</text>
<text x="67.3" y="40.4">36</text>
<text x="102.2" y="41.7">1</text>
<text x="109" y="36.9" transform="rotate(-90 109 36.9)">14</text>
<text x="114.9" y="41.7">8</text>
<text x="175.2" y="36.6">16</text>
<text x="175.2" y="39.1">17</text>
<text x="175.2" y="41.7">18</text>
<text x="196.8" y="36.6">20</text>
<text x="196.8" y="39.1">22</text>
<text x="196.8" y="41.7">24</text>
<text x="36.1" y="42.9">2</text>
<text x="67.3" y="42.9">37</text>
<text x="67.3" y="45.5">39</text>
<text x="175.2" y="44.2">28</text>
<text x="175.2" y="46.7">31</text>
<text x="196.8" y="44.2">26</text>
<text x="196.8" y="46.7">49</text>
<text x="35.5" y="51.8">14</text>
<text x="67.3" y="48">40</text>
<text x="67.3" y="50.5">41</text>
<text x="67.3" y="53.1">44</text>
<text x="109" y="49" transform="rotate(-90 109 49)">7</text>
<text x="175.2" y="51.8">19</text>
<text x="175.2" y="49.3">32</text>
<text x="196.8" y="49.3">51</text>
<text x="196.8" y="51.8">53</text>
<text x="35.5" y="54.4">23</text>
<text x="35.5" y="56.9">62</text>
<text x="35.5" y="59.4">71</text>
<text x="67.3" y="55.6">45</text>
<text x="67.3" y="58.2">46</text>
<text x="175.2" y="54.4">29</text>
<text x="175.2" y="58.2">44</text>
<text x="196.8" y="54.4">55</text>
<text x="196.8" y="56.9">57</text>
<text x="196.8" y="59.4">61</text>
<text x="67.3" y="60.7">48</text>
<text x="67.3" y="63.2">49</text>
<text x="67.3" y="65.8">50</text>
<text x="175.2" y="65.8">33</text>
<text x="175.2" y="60.7">34</text>
<text x="175.2" y="63.2">45</text>
<text x="196.8" y="62">63</text>
<text x="196.8" y="64.5">65</text>
<text x="36.1" y="69.6">4</text>
<text x="67.3" y="68.3">51</text>
<text x="67.3" y="70.9">52</text>
<text x="175.2" y="69.6">40</text>
<text x="197.4" y="67.1">3</text>
<text x="197.4" y="69.6">5</text>
<text x="36.1" y="72.1">5</text>
<text x="36.1" y="74.7">6</text>
<text x="36.1" y="77.2">8</text>
<text x="67.3" y="73.4">54</text>
<text x="67.3" y="75.9">55</text>
<text x="175.2" y="74.7">41</text>
<text x="175.2" y="77.2">42</text>
<text x="175.2" y="72.1">43</text>
<text x="196.8" y="77.2">21</text>
<text x="197.4" y="72.1">7</text>
<text x="197.4" y="74.7">9</text>
<text x="35.5" y="82.3">10</text>
<text x="36.1" y="79.8">9</text>
<text x="67.3" y="78.5">56</text>
<text x="67.3" y="81">57</text>
<text x="67.3" y="83.6">58</text>
<text x="175.2" y="81">47</text>
<text x="196.8" y="79.8">23</text>
<text x="196.8" y="82.3">25</text>
<text x="35.5" y="84.8">11</text>
<text x="35.5" y="87.4">12</text>
<text x="35.5" y="89.9">15</text>
<text x="67.3" y="86.1">60</text>
<text x="67.3" y="88.6">61</text>
<text x="175.2" y="84.8">67</text>
<text x="175.2" y="87.4">68</text>
<text x="175.2" y="89.9">69</text>
<text x="196.8" y="84.8">27</text>
<text x="196.8" y="87.4">50</text>
<text x="196.8" y="89.9">52</text>
<text x="35.5" y="92.5">16</text>
<text x="35.5" y="95">17</text>
<text x="67.3" y="91.2">63</text>
<text x="67.3" y="93.7">64</text>
<text x="175.2" y="92.5">70</text>
<text x="196.8" y="92.5">54</text>
<text x="196.8" y="95">56</text>
<text x="35.5" y="97.5">18</text>
<text x="35.5" y="100.1">20</text>
<text x="67.3" y="96.3">65</text>
<text x="67.3" y="98.8">67</text>
<text x="67.3" y="101.3">68</text>
<text x="196.8" y="97.5">58</text>
<text x="196.8" y="100.1">60</text>
<text x="35.5" y="102.6">21</text>
<text x="35.5" y="105.2">22</text>
<text x="35.5" y="107.7">24</text>
<text x="67.3" y="103.9">69</text>
<text x="67.3" y="106.4">70</text>
<text x="196.8" y="102.6">62</text>
<text x="196.8" y="105.2">64</text>
<text x="35.5" y="110.2">25</text>
<text x="35.5" y="112.8">27</text>
<text x="67.3" y="109">73</text>
<text x="67.3" y="111.5">74</text>
<text x="185.2" y="108.7" transform="rotate(-90 185.2 108.7)">1</text>
<text x="187.7" y="109.3" transform="rotate(-90 187.7 109.3)">39</text>
<text x="35.5" y="115.3">28</text>
<text x="35.5" y="117.9">29</text>
<text x="67.3" y="114">75</text>
<text x="67.3" y="116.6">76</text>
<text x="67.3" y="119.1">77</text>
<text x="35.5" y="120.4">30</text>
<text x="35.5" y="122.9">31</text>
<text x="67.3" y="121.7">79</text>
<text x="67.3" y="124.2">80</text>
<text x="67.3" y="126.7">81</text>
<text x="42.9" y="132.8" transform="rotate(-90 42.9 132.8)">7</text>
<text x="45.5" y="133.4" transform="rotate(-90 45.5 133.4)">19</text>
<text x="48" y="133.4" transform="rotate(-90 48 133.4)">32</text>
<text x="50.5" y="133.4" transform="rotate(-90 50.5 133.4)">42</text>
<text x="53.1" y="133.4" transform="rotate(-90 53.1 133.4)">47</text>
<text x="55.6" y="133.4" transform="rotate(-90 55.6 133.4)">59</text>
<text x="58.2" y="133.4" transform="rotate(-90 58.2 133.4)">72</text>
<text x="60.7" y="133.4" transform="rotate(-90 60.7 133.4)">82</text>
<text x="57.1" y="171.2">1</text>
<text x="57.1" y="173.7">3</text>
<text x="66" y="171.2">2</text>
<text x="66" y="173.7">4</text>
<text x="57.1" y="176.3">5</text>
<text x="57.1" y="178.8">7</text>
<text x="66" y="176.3">6</text>
<text x="66" y="178.8">8</text>
<text x="57.1" y="181.4">9</text>
<text x="65.4" y="181.4">10</text>
</g>
<g font-size="1.8" fill="#0000c2">
<text x="85.7" y="87.2">NOTE: 28</text>
<text x="95.9" y="87.2">address</text>
<text x="104.4" y="87.2">bits</text>
<text x="109.1" y="87.2">gives</text>
<text x="115.1" y="87.2">256MB</text>
<text x="122.6" y="87.2">of</text>
<text x="125.7" y="87.2">addressable</text>
<text x="138.3" y="87.2">space</text>
</g>
</svg>
